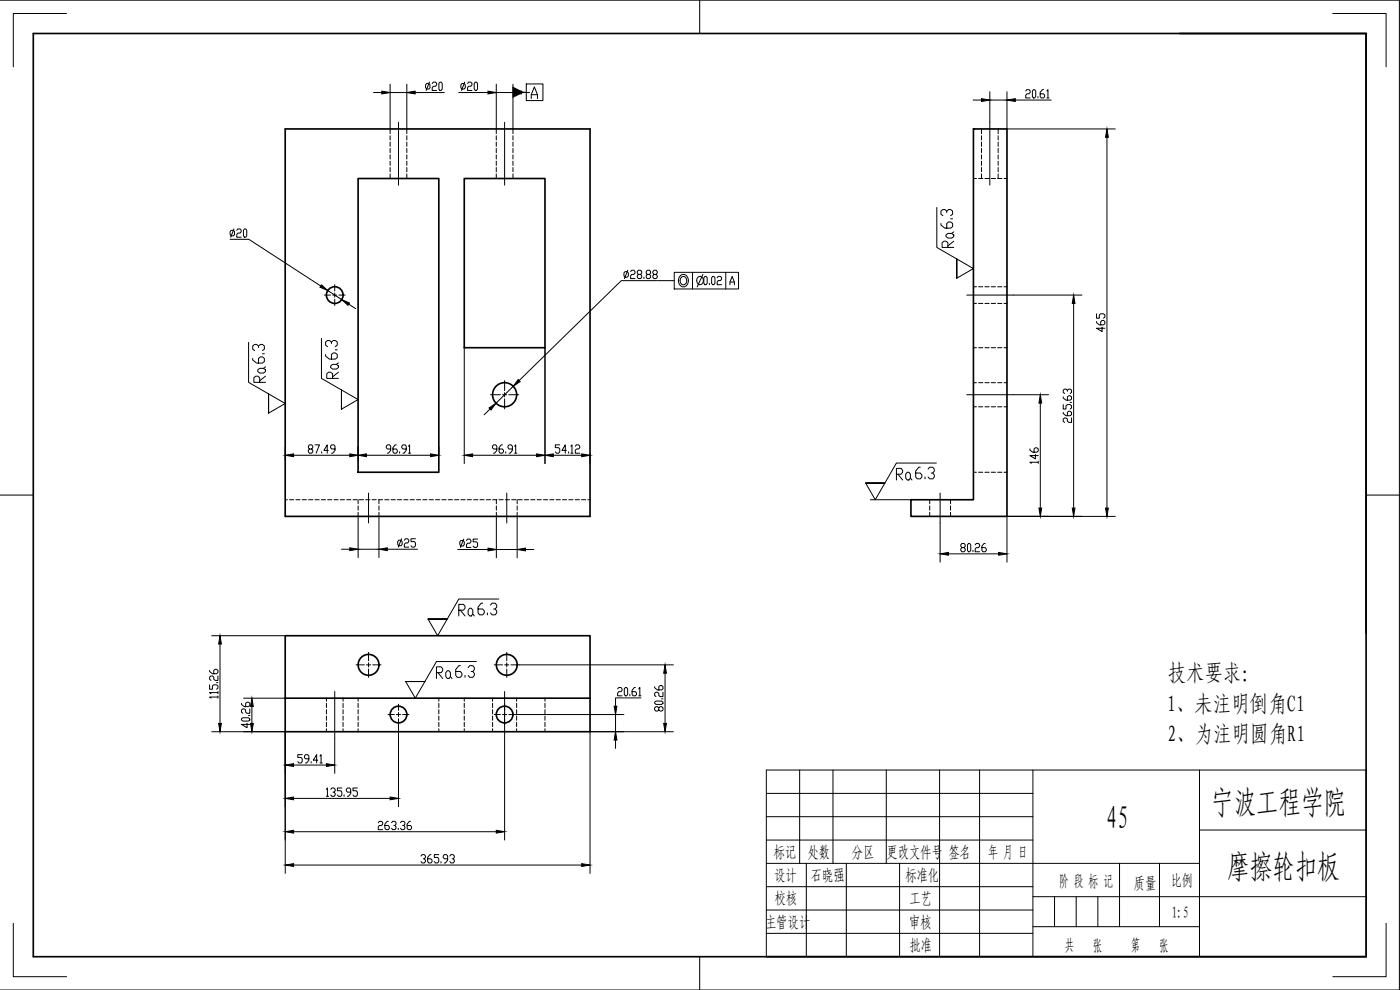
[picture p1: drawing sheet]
<svg xmlns="http://www.w3.org/2000/svg" width="420mm" height="297mm" viewBox="0 0 420 297" stroke-linecap="round" stroke-linejoin="round" font-family="sans-serif">
<g fill="none" stroke="#000" stroke-width=".5">
<path d="M10 10.1h400v276.9h-400zM354 10.1h56v180M85.6 38.7h91.5v116.2h-91.5zM292.1 38.7h10.1v116.2h-28.8v-5h18.7zM107.5 53.6h24.2v88.1h-24.2zM139.3 53.6h24.3v50.7h-24.3zM85.6 209.5v-18.8h91.5v18.8M85.6 209.5v10h91.5v-10M85.6 209.5h91.5"/>
<circle cx="100.5" cy="88.5" r="2.5"/>
<circle cx="151.4" cy="118.4" r="3.6"/>
<circle cx="110.6" cy="199.5" r="3.1"/>
<circle cx="152.1" cy="199.5" r="3.1"/>
<circle cx="119.6" cy="214.4" r="2.5"/>
<circle cx="151.4" cy="214.4" r="2.5"/>
</g>
<g fill="none" stroke="#000" stroke-width=".3">
<path d="M117.1 38.7v1.4M122.1 38.7v1.4M148.9 38.7v1.4M153.9 38.7v1.4M294.6 38.7v1.4M299.6 38.7v1.4M117.1 40.7v1.3M117.1 42.6v1.3M117.1 44.5v1.3M117.1 46.4v1.3M117.1 48.4v1.2M117.1 50.3v1.2"/>
<path d="M117.1 52.2v1.4M122.1 40.7v1.3M122.1 42.6v1.3M122.1 44.5v1.3M122.1 46.4v1.3M122.1 48.4v1.2M122.1 50.3v1.2M122.1 52.2v1.4M148.9 40.7v1.3M148.9 42.6v1.3M148.9 44.5v1.3M148.9 46.4v1.3"/>
<path d="M148.9 48.4v1.2M148.9 50.3v1.2M148.9 52.2v1.4M153.9 40.7v1.3M153.9 42.6v1.3M153.9 44.5v1.3M153.9 46.4v1.3M153.9 48.4v1.2M153.9 50.3v1.2M153.9 52.2v1.4M292.1 53.6h1M293.7 53.6h1.3"/>
<path d="M294.6 40.7v1.3M294.6 42.6v1.3M294.6 44.5v1.3M294.6 46.4v1.3M294.6 48.4v1.2M294.6 50.3v1.2M294.6 52.2v1.4M295.6 53.6h1.3M297.5 53.6h1.3M299.4 53.6h1.3M299.6 40.7v1.3M299.6 42.6v1.3"/>
<path d="M299.6 44.5v1.3M299.6 46.4v1.3M299.6 48.4v1.2M299.6 50.3v1.2M299.6 52.2v1.4M301.3 53.6h.9M292.1 86h1M292.1 91h1M293.7 86h1.3M293.7 91h1.3M295.6 86h1.3M295.6 91h1.3"/>
<path d="M297.5 86h1.3M297.5 91h1.3M299.4 86h1.3M299.4 91h1.3M301.3 86h.9M301.3 91h.9M292.1 104.3h1M292.1 114.8h1M293.7 104.3h1.3M293.7 114.8h1.3M295.6 104.3h1.3M295.6 114.8h1.3"/>
<path d="M297.5 104.3h1.3M297.5 114.8h1.3M299.4 104.3h1.3M299.4 114.8h1.3M301.3 104.3h.9M301.3 114.8h.9M292.1 122.1h1M293.7 122.1h1.3M295.6 122.1h1.3M297.5 122.1h1.3M299.4 122.1h1.3M301.3 122.1h.9"/>
<path d="M85.6 149.9h.7M86.9 149.9h1.3M88.8 149.9h1.3M90.7 149.9h1.3M92.6 149.9h1.3M94.5 149.9h1.3M96.4 149.9h1.3M98.3 149.9h1.3M100.2 149.9h1.3M102.1 149.9h1.3M104 149.9h1.3M105.9 149.9h1.3"/>
<path d="M107.5 149.9v1.3M107.5 151.8v1.3M107.5 153.7v1.2M107.8 149.9h1.3M109.7 149.9h1.3M111.7 149.9h1.2M113.6 149.9h1.2M113.7 149.9v1.3M113.7 151.8v1.3M113.7 153.7v1.2M115.5 149.9h1.2M117.4 149.9h1.2"/>
<path d="M119.3 149.9h1.2M121.2 149.9h1.2M123.1 149.9h1.3M125 149.9h1.3M126.9 149.9h1.3M128.8 149.9h1.3M130.7 149.9h1.3M132.6 149.9h1.3M134.5 149.9h1.3M136.4 149.9h1.3M138.3 149.9h1.3M140.2 149.9h1.3"/>
<path d="M142.1 149.9h1.3M144 149.9h1.3M145.9 149.9h1.3M147.8 149.9h1.3M149 149.9v1.3M149 151.8v1.3M149 153.7v1.2M149.8 149.9h1.2M151.7 149.9h1.2M153.6 149.9h1.2M155.2 149.9v1.3M155.2 151.8v1.3"/>
<path d="M155.2 153.7v1.2M155.5 149.9h1.2M157.4 149.9h1.2M159.3 149.9h1.2M161.2 149.9h1.3M163.1 149.9h1.3M165 149.9h1.3M166.9 149.9h1.3M168.8 149.9h1.3M170.7 149.9h1.3M172.6 149.9h1.3M174.5 149.9h1.3"/>
<path d="M176.4 149.9h.7M279 149.9v1.3M279 151.8v1.3M279 153.7v1.2M285.3 149.9v1.3M285.3 151.8v1.3M285.3 153.7v1.2M292.1 141.7h1M293.7 141.7h1.3M295.6 141.7h1.3M297.5 141.7h1.3M299.4 141.7h1.3"/>
<path d="M301.3 141.7h.9M98 209.5v.9M98 211v1.3M98 212.9v1.3M98 214.8v1.3M98 216.7v1.3M98 218.6v.9M103 209.5v.9M103 211v1.3M103 212.9v1.3M103 214.8v1.3M103 216.7v1.3"/>
<path d="M103 218.6v.9M107.5 209.5v.9M107.5 211v1.3M107.5 212.9v1.3M107.5 214.8v1.3M107.5 216.7v1.3M107.5 218.6v.9M131.7 209.5v.9M131.7 211v1.3M131.7 212.9v1.3M131.7 214.8v1.3M131.7 216.7v1.3"/>
<path d="M131.7 218.6v.9M139.3 209.5v.9M139.3 211v1.3M139.3 212.9v1.3M139.3 214.8v1.3M139.3 216.7v1.3M139.3 218.6v.9M147.8 209.5v.9M147.8 211v1.3M147.8 212.9v1.3M147.8 214.8v1.3M147.8 216.7v1.3"/>
<path d="M147.8 218.6v.9M155 209.5v.9M155 211v1.3M155 212.9v1.3M155 214.8v1.3M155 216.7v1.3M155 218.6v.9M163.6 209.5v.9M163.6 211v1.3M163.6 212.9v1.3M163.6 214.8v1.3M163.6 216.7v1.3"/>
<path d="M163.6 218.6v.9"/>
</g>
<g fill="none" stroke="#000" stroke-width=".3">
<path d="M119.6 36.7v18.9M151.4 36.7v18.9M297.1 36.7v18.9M97.3 88.5h1.9M100.5 87.9v.6h-.7M100.5 85.4v1.9M100.5 89.8v1.9M101.1 88.5h-.6v.7M101.7 88.5h1.9M290.1 88.5h14.1M147.2 118.4h3M151.4 117.8v.6h-.6"/>
<path d="M151.4 114.2v3M151.4 119.7v3M152.1 118.4h-.7v.7M152.7 118.4h3M290.1 118.4h14.1M110.6 147.9v9M152.1 147.9v9M282.1 147.9v9M106.8 199.5h2.5M110.6 198.9v.6h-.6M110.6 195.7v2.5M111.2 199.5h-.6v.6"/>
<path d="M111.9 199.5h2.5M148.3 199.5h2.5M152.1 198.9v.6h-.6M152.1 195.7v2.5M152.7 199.5h-.6v.6M153.3 199.5h2.5M100.5 207.5v14M110.6 200.7v2.5M116.5 214.4h1.8M119.6 213.8v.6h-.6M119.6 211.3v1.8M119.6 215.7v1.8"/>
<path d="M120.2 214.4h-.6v.6M120.8 214.4h1.9M148.3 214.4h1.9M151.4 213.8v.6h-.6M151.4 207.5v14M152.1 214.4h-.7v.6M152.1 200.7v2.5M152.7 214.4h1.9"/>
</g>
<g fill="none" stroke="#000" stroke-width=".3">
<path d="M112.1 27.8h2.5M117.1 25.3v13.4M117.1 27.8h5M122.1 25.3v13.4M124.6 27.8h8.7M128 25.1h.7l.3 .4v.8l-.3 .4h-.7l-.3-.4v-.8zM128.9 24.6l-1 2.5M129.7 25.1l.3-.5h.7l.3 .5v.4l-.3 .4h-.7l-.3 .4v.8h1.3M132 24.6h.4l.3 .5v1.6l-.3 .4h-.4l-.3-.4v-1.6zM137.7 27.8h8.7M138.7 25.1h.6l.3 .4v.8l-.3 .4h-.6l-.4-.4v-.8zM139.5 24.6l-1 2.5"/>
<path d="M140.3 25.1l.4-.5h.6l.3 .5v.4l-.3 .4h-.6l-.4 .4v.8h1.3M142.7 24.6h.3l.3 .5v1.6l-.3 .4h-.3l-.4-.4v-1.6zM148.9 27.8h5M148.9 25.3v13.4M153.9 27.7h4M153.9 25.3v13.4M156.4 27.8h2.5M157.9 25.2h5v5h-5zM159.4 29.6v-1.2l1-2.3 .9 2.3v1.2M159.4 28.4h1.9M292.1 30h2.5M297.1 27.5v9.2"/>
<path d="M297.1 30h5.1M302.2 27.5v11.2h32.5M304.7 30h10.8M307.8 27.3l.4-.4h.6l.4 .4v.4l-.4 .4h-.6l-.4 .5v.8h1.4M310.2 26.9h.3l.3 .4v1.7l-.3 .4h-.3l-.4-.4v-1.7zM311.5 29v.4M313.2 26.9h-.4l-.6 .8v1.3l.3 .4h.7l.3-.4v-.4l-.3-.5h-1M314.2 27.3l.3-.4v2.5M314.2 29.4h.6M332.2 41.2v111.2M69.1 71.8h5.6l21.6 14M69.4 69.1h.7l.3 .4v.9l-.3 .4h-.7l-.3-.4v-.9z"/>
<path d="M70.2 68.7l-1 2.5M71.1 69.1l.3-.4h.7l.3 .4v.4l-.3 .4h-.7l-.3 .5v.8h1.3M73.4 68.7h.3l.4 .4v1.7l-.4 .4h-.3l-.3-.4v-1.7zM98.4 87.2l4.2 2.7M104.6 91.3l2.1 1.3M187.6 81.5h.6l.4 .4v.8l-.4 .5h-.6l-.3-.5v-.8zM188.4 81.1l-1 2.5M189.3 81.5l.3-.4h.6l.4 .4v.4l-.4 .4h-.6l-.3 .4v.9h1.3M191.6 82.3l-.3-.4v-.4l.3-.4h.6l.4 .4v.4l-.4 .4h-.6l-.3 .4v.5l.3 .4h.6l.4-.4v-.5l-.4-.4M193.3 83.2v.4M194.2 82.3l-.3-.4v-.4l.3-.4h.7l.4 .4v.4l-.4 .4h-.7l-.3 .4v.5l.3 .4h.7l.4-.4v-.5l-.4-.4M196.2 82.3l-.3-.4v-.4l.3-.4h.7l.4 .4v.4l-.4 .4h-.7l-.3 .4v.5l.3 .4h.7l.4-.4v-.5l-.4-.4"/>
<path d="M197.3 84.2h-10.8l-30.7 30M197.4 84.2h4.9M202.3 81.7h19.3v5h-19.3zM204 82.9a1.57 1.57 0 0 1 2.1-.2 1.57 1.57 0 0 1 .4 2 1.5 1.5 0 0 1-1.7 1.4 1.5 1.5 0 0 1-1.2-1.9zM204.5 83.2a1.19 1.19 0 0 1 1.6 .6 1.19 1.19 0 0 1-.7 1.6 1.23 1.23 0 0 1-1.3-.8 1.23 1.23 0 0 1 .4-1.4zM207.8 81.7v5M209.5 83.2a1.19 1.19 0 0 1 1.6 .6 1.19 1.19 0 0 1-.7 1.6 1.23 1.23 0 0 1-1.3-.8 1.23 1.23 0 0 1 .4-1.4zM210.9 82.3l-1.7 3.8M211.6 82.9h.3l.3 .4v1.7l-.3 .4h-.3l-.4-.4v-1.7zM212.9 85v.4M213.9 82.9h.3l.4 .4v1.7l-.4 .4h-.3l-.3-.4v-1.7zM215.2 83.3l.4-.4h.6l.4 .4v.5l-.4 .4h-.6l-.4 .4v.8h1.4"/>
<path d="M217.8 81.7v5M219.1 85.5v-.9l.6-1.6 .7 1.6v.9M219.1 84.6h1.3M304.2 88.5h20.5M322.2 91v61.4M329.1 96.5v.3l.8 .7h1.3l.4-.3v-.7l-.4-.4h-.4l-.5 .4v1M329.1 94.1v1.4h.8v-1l.4-.4h.9l.4 .4v.7l-.4 .3M330.8 98.1v1.4l-1.7-1h2.5M139.3 104.3v34.8M154 115.9l-5.1 5.1M163.6 104.3v34.8M304.2 118.4h10.5"/>
<path d="M319.1 119.1v.3l.8 .7h1.3l.4-.4v-.6l-.4-.4h-.5l-.4 .4v1M320.3 117.4v-.3l-.4-.4h-.4l-.4 .4v.6l.4 .4M320.3 117.1l.4-.4h.5l.4 .4v.6l-.4 .4M85.6 134.1v4.1M88.1 136.6h16.9M92.9 134.7l-.4-.4v-.4l.4-.4h.6l.4 .4v.4l-.4 .4h-.6l-.4 .4v.5l.4 .4h.6l.4-.4v-.5l-.4-.4M94.5 133.5h1.4l-1 2.5M96.5 135.6v.4M98.5 135.1h-1.3l1-1.6v2.5M100.5 134.7h-1l-.3-.4v-.4l.3-.4h.7l.3 .4v1.2l-.6 .9h-.4M107.5 134.1v4.1M110 136.6h19.2"/>
<path d="M117.3 134.7h-1l-.4-.4v-.4l.4-.4h.6l.4 .4v1.2l-.7 .9h-.3M118.9 133.5h-.3l-.7 .8v1.3l.4 .4h.6l.4-.4v-.5l-.4-.4h-1M119.9 135.6v.4M121.9 134.7h-1l-.3-.4v-.4l.3-.4h.7l.3 .4v1.2l-.6 .9h-.4M122.6 133.9l.3-.4v2.5M122.6 136h.7M131.7 134.1v2.5M141.8 136.6h19.3M147.1 122.7l-1.8 1.8M149.1 134.7h-1l-.3-.4v-.4l.3-.4h.7l.3 .4v1.2l-.7 .9h-.3M150.8 133.5h-.4l-.6 .8v1.3l.3 .4h.7l.3-.4v-.5l-.3-.4h-1M151.8 135.6v.4"/>
<path d="M153.8 134.7h-1l-.4-.4v-.4l.4-.4h.6l.4 .4v1.2l-.7 .9h-.3M154.4 133.9l.4-.4v2.5M154.4 136h.7M166.1 136.6h8.5M168 133.5h-1.3v.8h1l.3 .4v.9l-.3 .4h-.7l-.3-.4M170 135.1h-1.3l1-1.6v2.5M170.7 135.6v.4M171.3 133.9l.4-.4v2.5M171.3 136h.7M172.7 133.9l.3-.4h.7l.3 .4v.4l-.3 .4h-.7l-.3 .4v.9h1.3M177.1 136.1v3M309.1 134.7v.3l.8 .7h1.3l.4-.3v-.7l-.4-.3h-.5l-.4 .3v1"/>
<path d="M310.7 136.4v1.3l-1.6-1h2.5M311.6 138.7h-2.5l.4 .3M311.6 138.4v.6M312.2 120.9v31.5M319.1 123.7v.4l.8 .6h1.3l.4-.3v-.7l-.4-.3h-.5l-.4 .3v1M319.1 121.4v1.3h.8v-1l.4-.3h.9l.4 .3v.7l-.4 .3M321.2 120.7h.4M321.6 125.4v1.3h-.9l-.4-.3v-.7l-.4-.3h-.4l-.4 .3v.7l.4 .3M107.5 154.9v12.4M113.7 154.9v12.4M149 154.9v12.5M155.2 154.9v12.5"/>
<path d="M261.2 149.9h12.2M282.1 156.9v11.8M334.7 154.9h-32.5v13.8M102.5 164.8h2.5M107.5 164.8h6.2M116.2 164.8h9.1M119.7 162.1h.7l.3 .4v.8l-.3 .4h-.7l-.4-.4v-.8zM120.5 161.7l-1 2.5M121.3 162.1l.4-.4h.7l.3 .4v.4l-.3 .4h-.7l-.4 .4v.9h1.4M124.7 161.7h-1.4v.8h1.1l.3 .4v.8l-.3 .5h-.7l-.4-.5M137.4 164.9h9.1M138.3 162.2h.7l.3 .4v.8l-.3 .4h-.7l-.3-.4v-.8z"/>
<path d="M139.2 161.7l-1 2.5M140 162.2l.3-.5h.7l.3 .5v.4l-.3 .4h-.7l-.3 .4v.8h1.3M143.3 161.7h-1.3v.9h1l.3 .4v.8l-.3 .4h-.7l-.3-.4M149 164.9h6.2M157.7 164.9h2.5M284.6 166.2h15.1M288.7 164.3l-.4-.4v-.4l.4-.4h.6l.4 .4v.4l-.4 .4h-.6l-.4 .4v.4l.4 .5h.6l.4-.5v-.4l-.4-.4M290.7 163.1h.3l.3 .4v1.6l-.3 .5h-.3l-.4-.5v-1.6zM292 165.1v.5M292.7 163.5l.3-.4h.7l.3 .4v.4l-.3 .4h-.7l-.3 .4v.9h1.3M295.7 163.1h-.4l-.6 .8v1.2l.3 .5h.7l.3-.5v-.4l-.3-.4h-1M63.5 190.7h22.1"/>
<path d="M66 193.2v23.9M155.8 199.5h46.3M62.9 205.5v1.3h.8v-1l.5-.3h.8l.4 .3v.7l-.4 .3M62.9 201.1v.4l.8 .6h1.3l.4-.3v-.7l-.4-.3h-.4l-.4 .3v1M63.5 219.5h22.1v42.6M65 204.8h.4M65.4 209.1h-2.5l.4 .4M65.4 207.8h-2.5l.4 .3M65.4 202.8v1.3h-.8l-.4-.3v-.7l-.5-.3h-.4l-.4 .3v.7l.4 .3M65.4 207.5v.6M65.4 208.8v.7M72.5 215.7l.4-.3h1.7l.4 .3v.3l-.4 .4h-1.7l-.4-.4z"/>
<path d="M72.5 211v.4l.8 .6h1.3l.4-.3v-.7l-.4-.3h-.5l-.4 .3v1M73.1 209.5h12.5M74.1 217v1.4l-1.6-1.1h2.5M74.6 214.7h.4M75 212.7v1.3h-.9l-.4-.3v-.7l-.4-.3h-.4l-.4 .3v.7l.4 .3M75.6 212v5.1M119.6 217.5v24.5M154.6 214.4h32.6M184.7 214.4v5.1M185.4 206.7l.3-.4h.7l.3 .4v.4l-.3 .4h-.7l-.3 .4v.9h1.3M187.7 206.3h.3l.4 .4v1.7l-.4 .4h-.3l-.3-.4v-1.7zM189 208.4v.4"/>
<path d="M190.7 206.3h-.3l-.7 .8v1.3l.3 .4h.7l.3-.4v-.5l-.3-.4h-1M191.7 206.7l.3-.4v2.5M191.7 208.8h.7M192.4 209.4h-7.7v2.5M196.5 210.7l.4-.3h1.7l.4 .3v.3l-.4 .4h-1.7l-.4-.4zM196.5 206v.4l.8 .6h1.3l.4-.3v-.7l-.4-.3h-.5l-.4 .3v1M197.7 212.4l.4-.4h.5l.4 .4v.6l-.4 .4h-.5l-.4-.4v-.6l-.4-.4h-.4l-.4 .4v.6l.4 .4h.4l.4-.4M198.6 209.7h.4M199 207.7v1.3h-.9l-.4-.3v-.7l-.4-.3h-.4l-.4 .3v.7l.4 .3M199.6 202v15.1M202.1 219.5h-25v42.6M88.1 229.5h9.9"/>
<path d="M88.1 239.6h29M90.7 226.4h-1.3v.9h1l.3 .4v.8l-.3 .4h-.7l-.3-.4M92.7 227.7h-1l-.3-.4v-.5l.3-.4h.7l.3 .4v1.3l-.7 .8h-.3M93.4 228.5v.4M95.4 228.1h-1.4l1-1.7v2.5M96 226.8l.4-.4v2.5M96 228.9h.7M97.9 236.8l.4-.4v2.5M97.9 238.9h.7M99.3 236.8l.3-.4h.7l.3 .4v.5l-.3 .4h-.4M100.3 237.7l.3 .4v.4l-.3 .4h-.7l-.3-.4M100.5 221.5v10.5"/>
<path d="M102.6 236.4h-1.3v.9h1l.3 .4v.8l-.3 .4h-.7l-.3-.4M103.3 238.5v.4M105.3 237.7h-1l-.4-.4v-.5l.4-.4h.6l.4 .4v1.3l-.7 .8h-.3M107.3 236.4h-1.4v.9h1l.4 .4v.8l-.4 .4h-.6l-.4-.4M151.4 221.5v30.5M184.7 222v2.6M88.1 249.6h60.8M88.1 259.6h86.5M113.5 246.8l.4-.4h.6l.4 .4v.5l-.4 .4h-.6l-.4 .4v.8h1.4M116.5 246.4h-.3l-.7 .9v1.2l.4 .4h.6l.4-.4v-.4l-.4-.4h-1M117.5 246.8l.4-.4h.6l.4 .4v.5l-.4 .4h-.3M118.5 247.7l.4 .4v.4l-.4 .4h-.6l-.4-.4"/>
<path d="M119.5 248.5v.4M120.2 246.8l.3-.4h.7l.3 .4v.5l-.3 .4h-.3M121.2 247.7l.3 .4v.4l-.3 .4h-.7l-.3-.4M123.2 246.4h-.3l-.7 .9v1.2l.3 .4h.7l.3-.4v-.4l-.3-.4h-1M126.3 256.8l.4-.4h.6l.4 .4v.5l-.4 .4h-.3M127.3 257.7l.4 .4v.4l-.4 .4h-.6l-.4-.4M129.3 256.4h-.3l-.7 .9v1.2l.4 .4h.6l.4-.4v-.4l-.4-.4h-1M131.7 256.4h-1.4v.9h1l.4 .4v.8l-.4 .4h-.6l-.4-.4M132.3 258.5v.4M134.3 257.7h-1l-.3-.4v-.5l.3-.4h.7l.3 .4v1.3l-.6 .8h-.4M135 256.8l.3-.4h.7l.3 .4v.5l-.3 .4h-.3M136 257.7l.3 .4v.4l-.3 .4h-.7l-.3-.4"/>
</g>
<g fill="#000" stroke="#000" stroke-width=".3">
<path d="M114.6 27.3l2.5 .5-2.5 .4zM122.1 27.8l2.5-.5v.9zM146.4 27.3l2.5 .5-2.5 .4zM153.9 26.2l3 1.5-3 1.5zM153.9 27.8l2.5-.5v.9zM294.6 29.6l2.5 .4-2.5 .4zM302.2 30l2.5-.4v.8zM332.2 38.7l.4 2.5h-.8zM96.5 85.5l1.9 1.7-2.4-1zM102.6 89.9l2.3 1-.5 .7zM322.2 88.5l.4 2.5h-.8zM155.5 113.9l.6 .6-2.1 1.4z"/>
<path d="M85.6 136.6l2.5-.4v.8zM105 136.2l2.5 .4-2.5 .4zM107.5 136.6l2.5-.4v.8zM129.2 136.2l2.5 .4-2.5 .4zM139.3 136.6l2.5-.4v.8zM146.8 122.4l2.1-1.4-1.5 2zM161.1 136.2l2.5 .4-2.5 .4zM163.6 136.6l2.5-.4v.8zM174.6 136.2l2.5 .4-2.5 .4zM312.2 118.4l.4 2.5h-.8zM311.8 152.4h.8l-.4 2.5zM321.8 152.4h.8l-.4 2.5z"/>
<path d="M331.8 152.4h.8l-.4 2.5zM105 164.4l2.5 .4-2.5 .4zM113.7 164.8l2.5-.4v.8zM146.5 164.5l2.5 .4-2.5 .4zM155.2 164.9l2.5-.4v.8zM282.1 166.2l2.5-.4v.8zM299.7 165.8l2.5 .4-2.5 .4zM66 190.7l.4 2.5h-.8zM65.6 217.1h.8l-.4 2.4zM75.2 217.1h.8l-.4 2.4zM75.6 209.5l.4 2.5h-.8zM184.3 211.9h.8l-.4 2.5z"/>
<path d="M199.6 199.5l.4 2.5h-.8zM199.2 217.1h.8l-.4 2.4zM85.6 229.5l2.5-.4v.9zM85.6 239.6l2.5-.5v.9zM98 229.1l2.5 .4-2.5 .5zM117.1 239.1l2.5 .5-2.5 .4zM184.7 219.5l.4 2.5h-.8zM85.6 249.6l2.5-.5v.9zM85.6 259.6l2.5-.5v.9zM148.9 249.1l2.5 .5-2.5 .4zM174.6 259.1l2.5 .5-2.5 .4z"/>
</g>
<path d="M281.1 62.2v12l11 6.4-5 2.9M287.1 77.7v5.8v-5.8M74.6 102.7v12l11 6.4-5 2.9M80.6 118.2v5.8v-5.8M96.5 101.5v12l11 6.4-5 2.9M102.5 117v5.8v-5.8M281 138.9h-12l-6.3 11-2.9-5M265.6 144.9h-5.8h5.8M149.7 179.7h-12l-6.4 11-2.8-5M134.2 185.7h-5.7h5.7M143 198.5h-12l-6.4 11-2.8-5M127.5 204.5h-5.7h5.7" fill="none" stroke="#000" stroke-width=".3"/>
<g fill="none" stroke="#000" stroke-width=".3">
<path d="M0 .1h420v296.9h-420M20 4h-16v16.1M210 .1v10M400 4h16v16.1M0 148.5h10M410 148.5h10M230 238h80M240 231v28M250 231v28M266 231v28M282 231v56M294 231v56"/>
<path d="M310 231v56M360 231v56M230 245h80M230 252h80M230 259h130M242 259v28M254 259v28M270 259v28M336 259v19M348 259v19M360 249h50M4 277v16h16"/>
<path d="M230 266h80M230 273h80M310 278h50M310 269h100M316.5 269v9M323 269v9M329.5 269v9M416 277v16h-16M210 287v10M230 287v-56h180v56M230 280h80"/>
</g>
<g font-size="9.7">
<text x="363.5" y="244.3">宁波工程学院</text>
<text x="332" y="248.8">45</text>
<text x="368.3" y="263.3">摩擦轮扣板</text>
</g>
<g font-size="7.1">
<text x="286.8" y="69.8" transform="rotate(-90 286.8 69.8)">6.3</text>
<text x="287.2" y="75.5" transform="rotate(-90 287.2 75.5)">Ra</text>
<text x="80.1" y="110.1" transform="rotate(-90 80.1 110.1)">6.3</text>
<text x="102" y="109" transform="rotate(-90 102 109)">6.3</text>
<text x="80.4" y="116.1" transform="rotate(-90 80.4 116.1)">Ra</text>
<text x="102.3" y="114.7" transform="rotate(-90 102.3 114.7)">Ra</text>
<text x="267.8" y="145.3">Ra</text>
<text x="273.4" y="145">6.3</text>
<text x="142.2" y="185.6">6.3</text>
<text x="129.8" y="205">Ra</text>
<text x="135.5" y="204.6">6.3</text>
</g>
<g font-size="6.9">
<text x="350.5" y="204.3">技术要求：</text>
<text x="350.2" y="213.5">1、未注明倒角C1</text>
<text x="350.4" y="222.7">2、为注明圆角R1</text>
</g>
<text font-size="6.6" x="136.5" y="185.9">Ra</text>
<g font-size="4.8">
<text x="232.3" y="257.5">标记</text>
<text x="242.3" y="257.5">处数</text>
<text x="255.7" y="257.3">分区</text>
<text x="266.1" y="257.5">更改文件号</text>
<text x="284.7" y="257.5">签名</text>
<text x="296.5" y="257.5">年 月 日</text>
<text x="232.4" y="264.3">设计</text>
<text x="243.4" y="264.3">石晓强</text>
<text x="271.7" y="264.5">标准化</text>
<text x="317.8" y="266.1">阶 段 标 记</text>
<text x="340.3" y="266.6">质量</text>
<text x="351.4" y="265.9">比例</text>
<text x="232.5" y="271.2">校核</text>
<text x="272.9" y="271.1">工艺</text>
<text x="351.7" y="275.5">1:5</text>
<text x="229.7" y="278.5">主管设计</text>
<text x="272.9" y="278.5">审核</text>
<text x="272.9" y="285.4">批准</text>
<text x="319.5" y="285.4">共</text>
<text x="328" y="285.4">张</text>
<text x="339.4" y="285.4">第</text>
<text x="347.9" y="285.4">张</text>
</g>
</svg>
